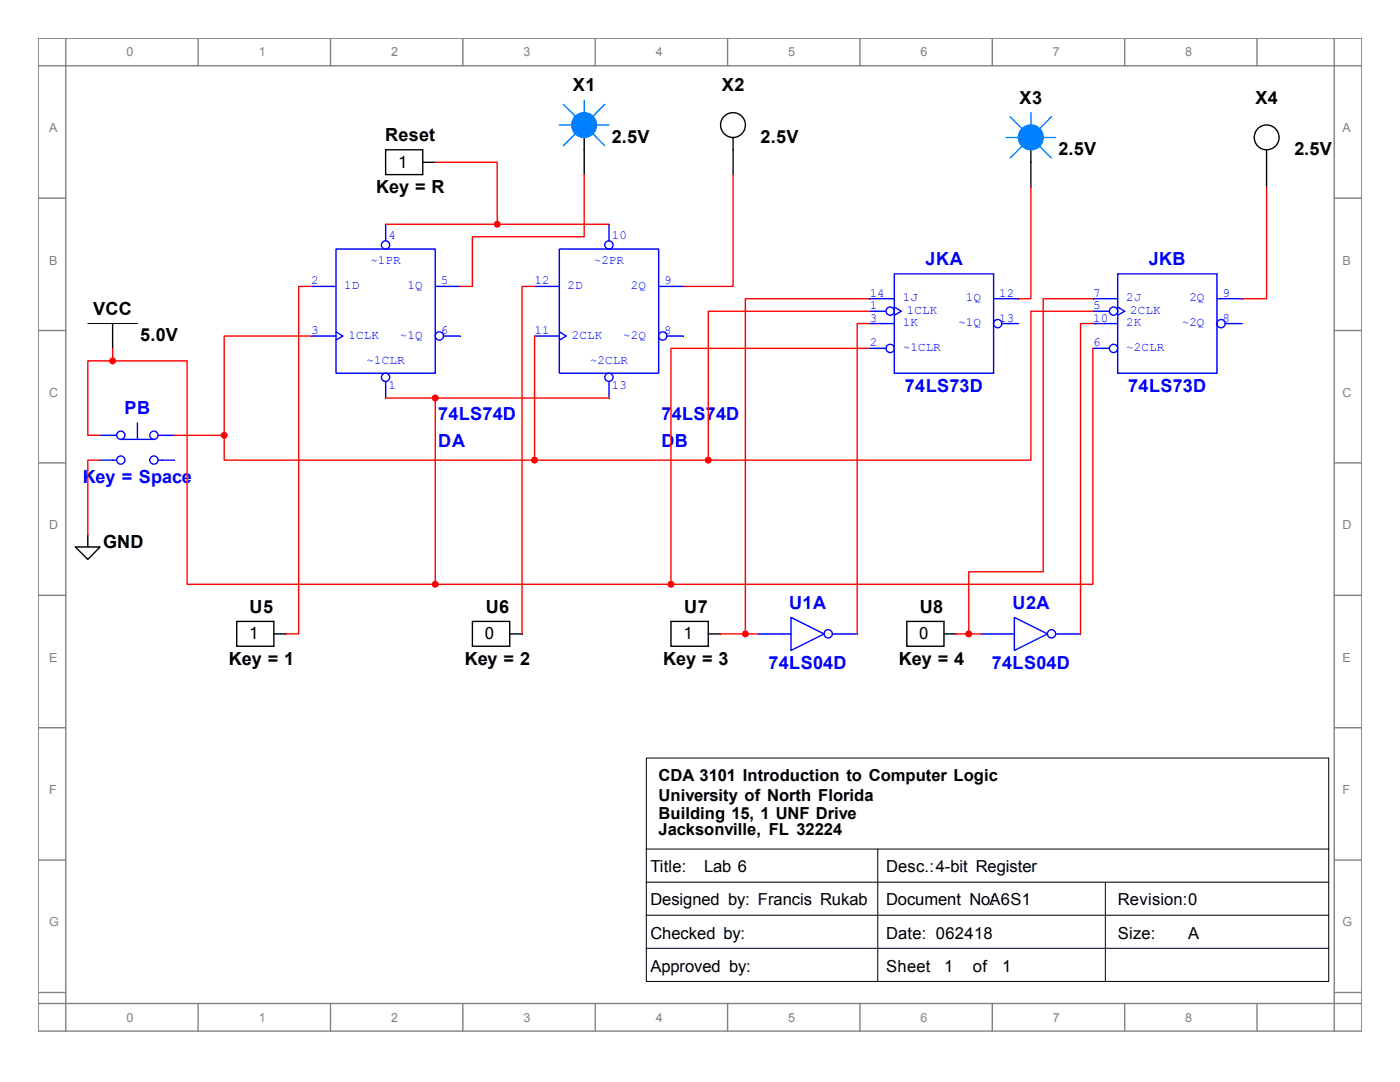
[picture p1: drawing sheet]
<svg xmlns="http://www.w3.org/2000/svg" width="279mm" height="216mm" viewBox="0 0 279 216" stroke-linecap="round" stroke-linejoin="round" font-family="sans-serif">
<g fill="none" stroke="#808080" stroke-width=".28">
<path d="M7.6 7.6h264.2v198.1h-264.2zM7.6 13.1h264.2M13.1 7.6v198.1M39.5 7.6v5.5M66 7.6v5.5M92.4 7.6v5.5M118.8 7.6v5.5M145.2 7.6v5.5M171.6 7.6v5.5M198 7.6v5.5M224.5 7.6v5.5M250.9 7.6v5.5"/>
<path d="M266.3 7.6v198.1M7.6 39.5h5.5M266.3 39.5h5.5M7.6 66h5.5M266.3 66h5.5M7.6 92.4h5.5M266.3 92.4h5.5M7.6 118.8h5.5M266.3 118.8h5.5M7.6 145.2h5.5M266.3 145.2h5.5M7.6 171.6h5.5"/>
<path d="M266.3 171.6h5.5M7.6 198h5.5M266.3 198h5.5M7.6 200.2h264.2M39.5 200.2v5.5M66 200.2v5.5M92.4 200.2v5.5M118.8 200.2v5.5M145.2 200.2v5.5M171.6 200.2v5.5M198 200.2v5.5M224.5 200.2v5.5"/>
<path d="M250.9 200.2v5.5"/>
</g>
<path d="M129 151.3h136.2v44.5h-136.2zM128.9 169.4h136.3M128.9 176h136.3M175.2 169.4v26.4M220.6 176v19.8M128.9 182.6h136.3M128.9 189.2h136.3" fill="none" stroke="#000" stroke-width=".2"/>
<path d="M67.1 49.7h19.8v24.8h-19.8z" fill="none" stroke="#00f" stroke-width=".28"/>
<path d="M62.1 57.1h5" fill="none" stroke="#00f" stroke-width=".28"/>
<path d="M86.9 57.1h4.9" fill="none" stroke="#00f" stroke-width=".28"/>
<g fill="none" stroke="#00f" stroke-width=".28">
<path d="M88.5 67.1h3.3"/>
<circle cx="87.7" cy="67" r=".83"/>
</g>
<g fill="none" stroke="#00f" stroke-width=".28">
<path d="M77 76.1v3.3"/>
<circle cx="76.9" cy="75.3" r=".82"/>
</g>
<path d="M62.1 67.1h5M67.1 66.2l1.3 .9-1.3 .8" fill="none" stroke="#00f" stroke-width=".28"/>
<g fill="none" stroke="#00f" stroke-width=".28">
<path d="M77 44.7v3.3M178.5 54.7h19.8v19.8h-19.8z"/>
<circle cx="76.9" cy="48.9" r=".82"/>
</g>
<path d="M173.5 59.6h5" fill="none" stroke="#00f" stroke-width=".28"/>
<g fill="none" stroke="#00f" stroke-width=".28">
<path d="M173.5 62.1h3.3M178.5 61.3l1.4 .8-1.4 .8"/>
<circle cx="177.7" cy="62.1" r=".82"/>
</g>
<path d="M198.3 59.6h4.9" fill="none" stroke="#00f" stroke-width=".28"/>
<path d="M173.5 64.6h5" fill="none" stroke="#00f" stroke-width=".28"/>
<g fill="none" stroke="#00f" stroke-width=".28">
<path d="M173.5 69.5h3.3"/>
<circle cx="177.7" cy="69.5" r=".82"/>
</g>
<g fill="none" stroke="#00f" stroke-width=".28">
<path d="M111.6 49.7h19.8v24.8h-19.8zM199.9 64.6h3.3"/>
<circle cx="199.1" cy="64.6" r=".82"/>
</g>
<path d="M106.7 57.1h4.9" fill="none" stroke="#00f" stroke-width=".28"/>
<path d="M131.4 57.1h5" fill="none" stroke="#00f" stroke-width=".28"/>
<g fill="none" stroke="#00f" stroke-width=".28">
<path d="M133.1 67.1h3.3"/>
<circle cx="132.3" cy="67" r=".83"/>
</g>
<g fill="none" stroke="#00f" stroke-width=".28">
<path d="M121.5 76.1v3.3"/>
<circle cx="121.5" cy="75.3" r=".82"/>
</g>
<path d="M106.7 67.1h4.9M111.6 66.2l1.4 .9-1.4 .8" fill="none" stroke="#00f" stroke-width=".28"/>
<g fill="none" stroke="#00f" stroke-width=".28">
<path d="M121.5 44.7v3.3M223.1 54.7h19.8v19.8h-19.8z"/>
<circle cx="121.5" cy="48.9" r=".82"/>
</g>
<path d="M218.1 59.6h5" fill="none" stroke="#00f" stroke-width=".28"/>
<g fill="none" stroke="#00f" stroke-width=".28">
<path d="M218.1 62.1h3.3M223.1 61.3l1.4 .8-1.4 .8"/>
<circle cx="222.2" cy="62.1" r=".82"/>
</g>
<path d="M242.9 59.6h4.9" fill="none" stroke="#00f" stroke-width=".28"/>
<path d="M218.1 64.6h5" fill="none" stroke="#00f" stroke-width=".28"/>
<g fill="none" stroke="#00f" stroke-width=".28">
<path d="M218.1 69.5h3.3"/>
<circle cx="222.2" cy="69.5" r=".82"/>
</g>
<g fill="none" stroke="#00f" stroke-width=".28">
<path d="M244.5 64.6h3.3M22.5 86.9h.8M22.5 91.8h.8M24.1 87.7h6.6M27.4 84.4v3.3M31.5 86.9h.9M31.5 91.8h.9"/>
<circle cx="243.7" cy="64.6" r=".82"/>
<circle cx="24.1" cy="86.8" r=".82"/>
<circle cx="24.1" cy="91.8" r=".82"/>
<circle cx="30.7" cy="86.8" r=".82"/>
<circle cx="30.7" cy="91.8" r=".82"/>
</g>
<path d="M32.4 86.9h2.4" fill="none" stroke="#00f" stroke-width=".28"/>
<path d="M32.4 91.8h2.4" fill="none" stroke="#00f" stroke-width=".28"/>
<path d="M20 86.9h2.5" fill="none" stroke="#00f" stroke-width=".28"/>
<path d="M20 91.8h2.5" fill="none" stroke="#00f" stroke-width=".28"/>
<path d="M116.6 27.4v2.5M22.5 64.6v4.9M15 109.1h5l-2.5 2.5zM17.5 106.7v2.4M47.2 124h7.5v4.9h-7.5zM54.7 126.5h2.4M94.3 124h7.4v4.9h-7.4zM101.7 126.5h2.5M133.9 124h7.5v4.9h-7.5zM141.4 126.5h2.4M181 124h7.4v4.9h-7.4zM188.4 126.5h2.5" fill="none" stroke="#000" stroke-width=".28"/>
<path d="M17.5 64.6h9.9" fill="none" stroke="#000" stroke-width=".2"/>
<path d="M62.1 57.1h-2.5v69.4h-2.5M106.7 57.1h-2.5v69.4" fill="none" stroke="#f00" stroke-width=".28"/>
<path d="M116.6 20v2.5M111.6 24.9h2.5M112.4 20.8l2.5 2.5M114.9 26.6l-2.5 2.5M118.2 26.6l2.5 2.5M119 24.9h2.5M120.7 20.8l-2.5 2.5" fill="none" stroke="#0080ff" stroke-width=".28"/>
<circle cx="116.6" cy="24.9" r="2.47" fill="#0080ff"/>
<g fill="none" stroke="#0080ff" stroke-width=".28">
<path d="M200.8 27.4h2.4M201.6 23.3l2.5 2.5M204.1 29.1l-2.5 2.4M205.7 22.5v2.4M207.4 29.1l2.4 2.4M208.2 27.4h2.5M209.8 23.3l-2.4 2.5"/>
<circle cx="116.6" cy="24.9" r="2.47"/>
</g>
<g fill="none" stroke="#000" stroke-width=".28">
<path d="M116.6 29.9v4.9M146.3 27.4v7.4M205.7 29.9v2.5"/>
<circle cx="146.3" cy="24.9" r="2.47"/>
</g>
<circle cx="205.7" cy="27.4" r="2.48" fill="#0080ff"/>
<circle cx="205.7" cy="27.4" r="2.48" fill="none" stroke="#0080ff" stroke-width=".28"/>
<g fill="none" stroke="#000" stroke-width=".28">
<path d="M77 29.9h7.4v4.9h-7.4zM84.4 32.4h2.5M205.7 32.4v4.9M252.8 29.9v7.4"/>
<circle cx="252.8" cy="27.4" r="2.48"/>
</g>
<path d="M116.6 34.8v12.4h-22.3v9.9h-2.5M146.3 34.8v22.3h-9.9M205.7 37.3v22.3h-2.5M252.8 37.3v22.3h-5" fill="none" stroke="#f00" stroke-width=".28"/>
<circle cx="99.2" cy="44.7" r=".55" fill="#f00"/>
<g fill="none" stroke="#f00" stroke-width=".28">
<path d="M86.9 32.4h12.3v12.3M77 44.7h44.5"/>
<circle cx="99.2" cy="44.7" r=".55"/>
</g>
<circle cx="86.9" cy="79.4" r=".55" fill="#f00"/>
<g fill="none" stroke="#f00" stroke-width=".28">
<path d="M77 79.4h44.5"/>
<circle cx="86.9" cy="79.4" r=".55"/>
</g>
<circle cx="141.3" cy="91.8" r=".56" fill="#f00"/>
<g fill="none" stroke="#f00" stroke-width=".28">
<path d="M173.5 62.1h-32.1v29.7"/>
<circle cx="141.3" cy="91.8" r=".56"/>
</g>
<g fill="none" stroke="#00f" stroke-width=".28">
<path d="M156.2 126.5h1.7M157.9 123.2l6.6 3.3-6.6 3.3z"/>
<circle cx="165.3" cy="126.5" r=".83"/>
</g>
<path d="M166.1 126.5h5" fill="none" stroke="#00f" stroke-width=".28"/>
<g fill="none" stroke="#00f" stroke-width=".28">
<path d="M151.3 126.5h4.9M200.8 126.5h1.6M202.4 123.2l6.6 3.3-6.6 3.3z"/>
<circle cx="209.9" cy="126.5" r=".83"/>
</g>
<path d="M210.7 126.5h4.9" fill="none" stroke="#00f" stroke-width=".28"/>
<path d="M195.8 126.5h5" fill="none" stroke="#00f" stroke-width=".28"/>
<path d="M20 91.8h-2.5v14.9" fill="none" stroke="#f00" stroke-width=".28"/>
<circle cx="106.7" cy="91.8" r=".56" fill="#f00"/>
<g fill="none" stroke="#f00" stroke-width=".28">
<path d="M106.7 67.1v24.7h34.7"/>
<circle cx="106.7" cy="91.8" r=".56"/>
</g>
<circle cx="44.7" cy="86.9" r=".55" fill="#f00"/>
<g fill="none" stroke="#f00" stroke-width=".28">
<path d="M62.1 67.1h-17.4v19.8M218.1 62.1h-12.4v29.7h-64.3M34.8 86.9h9.9M44.7 86.9v4.9h62"/>
<circle cx="44.7" cy="86.9" r=".55"/>
</g>
<circle cx="133.9" cy="116.6" r=".55" fill="#f00"/>
<g fill="none" stroke="#f00" stroke-width=".28">
<path d="M173.5 69.5h-39.6v47.1h84.2v-47.1"/>
<circle cx="133.9" cy="116.6" r=".55"/>
</g>
<circle cx="86.9" cy="116.6" r=".56" fill="#f00"/>
<g fill="none" stroke="#f00" stroke-width=".28">
<path d="M86.9 79.4v37.2h47"/>
<circle cx="86.9" cy="116.6" r=".56"/>
</g>
<circle cx="22.5" cy="72" r=".56" fill="#f00"/>
<g fill="none" stroke="#f00" stroke-width=".28">
<path d="M22.5 72h14.8v44.6h49.6M22.5 72h-5v14.9h2.5M22.5 69.5v2.5M173.5 64.6h-2.4v61.9M218.1 64.6h-2.5v61.9"/>
<circle cx="22.5" cy="72" r=".56"/>
</g>
<circle cx="148.8" cy="126.5" r=".55" fill="#f00"/>
<g fill="none" stroke="#f00" stroke-width=".28">
<path d="M173.5 59.6h-24.7v66.9M143.8 126.5h7.5"/>
<circle cx="148.8" cy="126.5" r=".55"/>
</g>
<circle cx="193.3" cy="126.5" r=".55" fill="#f00"/>
<g fill="none" stroke="#f00" stroke-width=".28">
<path d="M218.1 59.6h-9.9v54.5h-14.9v12.4M190.9 126.5h4.9"/>
<circle cx="193.3" cy="126.5" r=".55"/>
</g>
<g font-size="3.6">
<text x="114.3" y="18.2">X1</text>
<text x="144.1" y="18.2">X2</text>
<text x="203.5" y="20.7">X3</text>
<text x="250.6" y="20.7">X4</text>
<text x="76.9" y="28.2">Reset</text>
<text x="122.1" y="28.4">2.5V</text>
<text x="151.8" y="28.4">2.5V</text>
<text x="211.2" y="30.9">2.5V</text>
<text x="258.3" y="30.9">2.5V</text>
<text x="75.1" y="38.6">Key = R</text>
<text x="18.6" y="62.8">VCC</text>
<text x="28" y="68.1">5.0V</text>
<text x="20.6" y="109.3">GND</text>
<text x="49.8" y="122.3">U5</text>
<text x="96.9" y="122.3">U6</text>
<text x="136.6" y="122.3">U7</text>
<text x="183.6" y="122.3">U8</text>
<text x="45.7" y="132.7">Key = 1</text>
<text x="92.8" y="132.7">Key = 2</text>
<text x="132.4" y="132.7">Key = 3</text>
<text x="179.4" y="132.7">Key = 4</text>
</g>
<g font-size="3.6" fill="#00f">
<text x="184.7" y="52.9">JKA</text>
<text x="229.3" y="52.9">JKB</text>
<text x="24.8" y="82.6">PB</text>
<text x="87.4" y="83.7">74LS74D</text>
<text x="132" y="83.7">74LS74D</text>
<text x="180.6" y="78.2">74LS73D</text>
<text x="225.2" y="78.2">74LS73D</text>
<text x="87.4" y="89.2">DA</text>
<text x="132" y="89.2">DB</text>
<text x="16.5" y="96.4">Key = Space</text>
<text x="157.5" y="121.5">U1A</text>
<text x="202.1" y="121.5">U2A</text>
<text x="153.4" y="133.6">74LS04D</text>
<text x="198" y="133.6">74LS04D</text>
</g>
<g font-size="3.3">
<text x="79.5" y="33.5">1</text>
<text x="49.7" y="127.6">1</text>
<text x="96.8" y="127.6">0</text>
<text x="136.4" y="127.6">1</text>
<text x="183.5" y="127.6">0</text>
<text x="131.4" y="155.9">CDA 3101 Introduction to Computer Logic</text>
<text x="131.4" y="159.8">University of North Florida</text>
<text x="131.4" y="163.3">Building 15, 1 UNF Drive</text>
<text x="131.4" y="166.6">Jacksonville, FL 32224</text>
<text x="129.8" y="174.1">Title:</text>
<text x="140.5" y="174.1">Lab 6</text>
<text x="176.9" y="174.1">Desc.:4-bit Register</text>
<text x="129.8" y="180.7">Designed by: Francis Rukab</text>
<text x="176.9" y="180.7">Document No:A6S1</text>
<text x="223.1" y="180.7">Revision:0</text>
<text x="129.8" y="187.3">Checked by:</text>
<text x="176.9" y="187.3">Date: 062418</text>
<text x="223.1" y="187.3">Size:</text>
<text x="237.1" y="187.3">A</text>
<text x="129.8" y="193.9">Approved by:</text>
<text x="176.9" y="193.9">Sheet</text>
<text x="188.4" y="193.9">1</text>
<text x="194.2" y="193.9">of</text>
<text x="200" y="193.9">1</text>
</g>
<g font-size="2.5" fill="#808080">
<text x="25.2" y="11.2">0</text>
<text x="51.6" y="11.2">1</text>
<text x="78.1" y="11.2">2</text>
<text x="104.5" y="11.2">3</text>
<text x="130.9" y="11.2">4</text>
<text x="157.3" y="11.2">5</text>
<text x="183.7" y="11.2">6</text>
<text x="210.1" y="11.2">7</text>
<text x="236.6" y="11.2">8</text>
<text x="9.8" y="26.4">A</text>
<text x="267.9" y="26.4">A</text>
<text x="9.8" y="52.8">B</text>
<text x="267.9" y="52.8">B</text>
<text x="9.8" y="79.2">C</text>
<text x="267.9" y="79.2">C</text>
<text x="9.8" y="105.6">D</text>
<text x="267.9" y="105.6">D</text>
<text x="9.8" y="132">E</text>
<text x="267.9" y="132">E</text>
<text x="9.8" y="158.5">F</text>
<text x="267.9" y="158.5">F</text>
<text x="9.8" y="184.9">G</text>
<text x="267.9" y="184.9">G</text>
<text x="25.2" y="203.8">0</text>
<text x="51.6" y="203.8">1</text>
<text x="78.1" y="203.8">2</text>
<text x="104.5" y="203.8">3</text>
<text x="130.9" y="203.8">4</text>
<text x="157.3" y="203.8">5</text>
<text x="183.7" y="203.8">6</text>
<text x="210.1" y="203.8">7</text>
<text x="236.6" y="203.8">8</text>
</g>
<g font-size="2.5" fill="#00f">
<text x="77.5" y="47.7">4</text>
<text x="122.1" y="47.7">10</text>
<text x="73.9" y="52.6">~1PR</text>
<text x="118.5" y="52.6">~2PR</text>
<text x="62.1" y="56.7">2</text>
<text x="68.7" y="57.7">1D</text>
<text x="81.3" y="57.7">1Q</text>
<text x="88" y="56.7">5</text>
<text x="106.7" y="56.7">12</text>
<text x="113.3" y="57.7">2D</text>
<text x="125.9" y="57.7">2Q</text>
<text x="132.5" y="56.7">9</text>
<text x="173.6" y="59.2">14</text>
<text x="199.4" y="59.2">12</text>
<text x="218.1" y="59.2">7</text>
<text x="244" y="59.2">9</text>
<text x="173.6" y="61.7">1</text>
<text x="173.6" y="64.2">3</text>
<text x="180.2" y="60.2">1J</text>
<text x="180.2" y="65.1">1K</text>
<text x="181" y="62.6">1CLK</text>
<text x="191.3" y="65.1">~1Q</text>
<text x="192.8" y="60.2">1Q</text>
<text x="199.4" y="64.2">13</text>
<text x="218.1" y="61.7">5</text>
<text x="218.1" y="64.2">10</text>
<text x="224.7" y="60.2">2J</text>
<text x="224.7" y="65.1">2K</text>
<text x="225.6" y="62.6">2CLK</text>
<text x="235.8" y="65.1">~2Q</text>
<text x="237.4" y="60.2">2Q</text>
<text x="244" y="64.2">8</text>
<text x="62.1" y="66.6">3</text>
<text x="69.6" y="67.6">1CLK</text>
<text x="79.8" y="67.6">~1Q</text>
<text x="88" y="66.6">6</text>
<text x="106.7" y="66.6">11</text>
<text x="114.1" y="67.6">2CLK</text>
<text x="124.4" y="67.6">~2Q</text>
<text x="132.5" y="66.6">8</text>
<text x="173.6" y="69.1">2</text>
<text x="180.2" y="70.1">~1CLR</text>
<text x="218.1" y="69.1">6</text>
<text x="224.7" y="70.1">~2CLR</text>
<text x="73.2" y="72.6">~1CLR</text>
<text x="77.5" y="77.6">1</text>
<text x="117.7" y="72.6">~2CLR</text>
<text x="122.1" y="77.6">13</text>
</g>
</svg>
